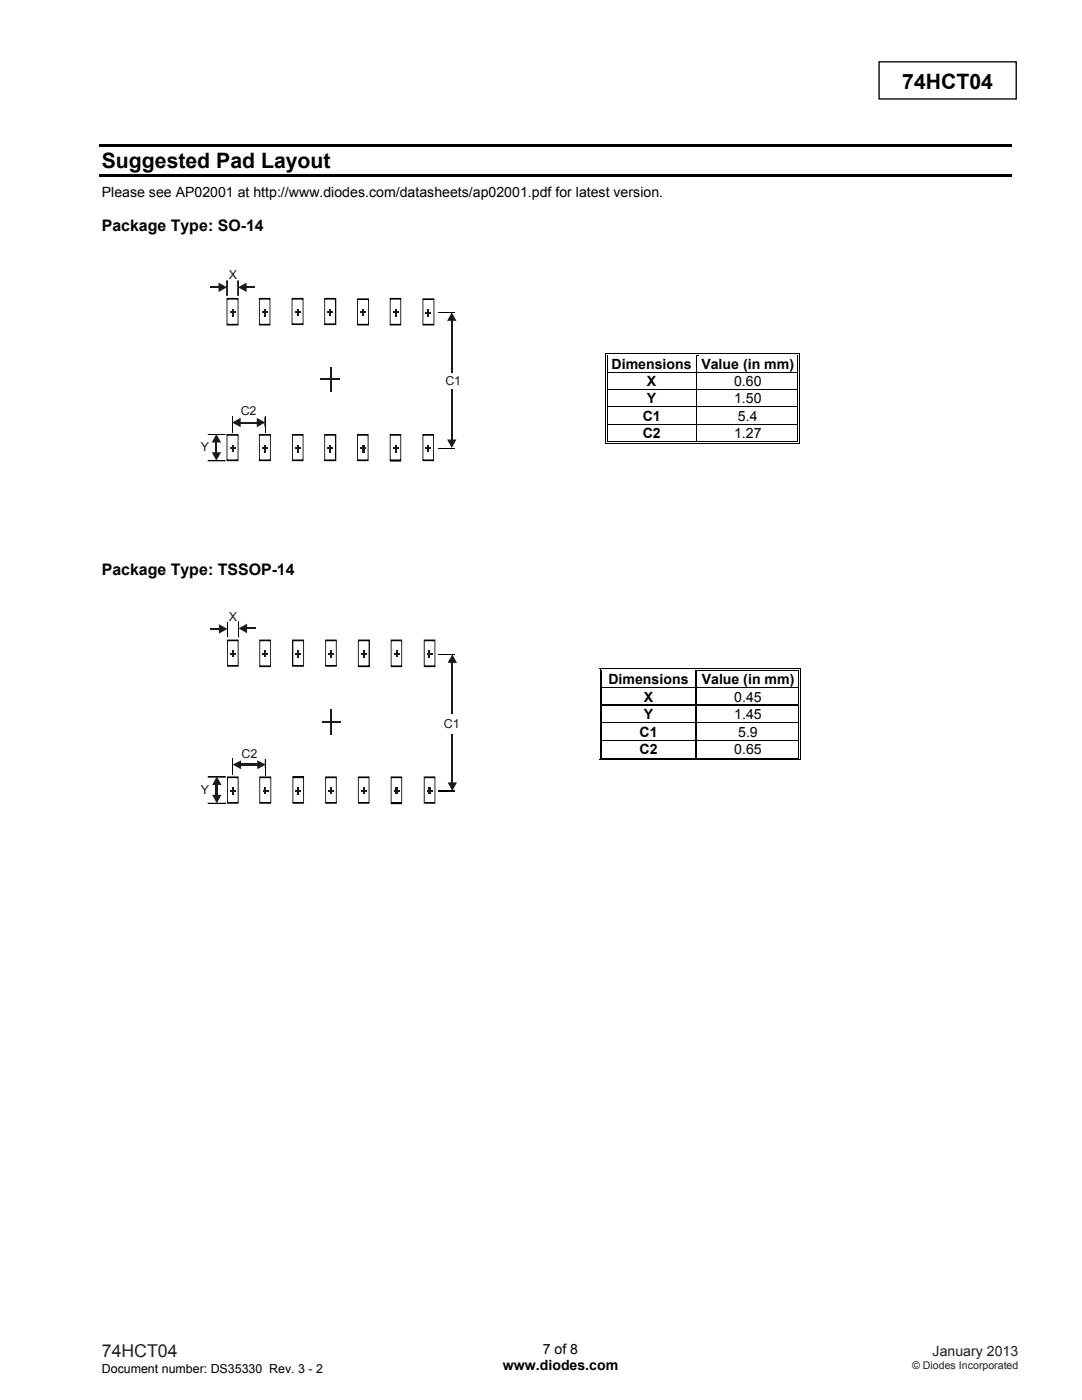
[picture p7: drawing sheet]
<svg xmlns="http://www.w3.org/2000/svg" width="216mm" height="279mm" viewBox="0 0 216 279" stroke-linecap="round" stroke-linejoin="round" font-family="sans-serif">
<path d="M175.4 12.3h27.4v7.4h-27.4z" fill="none" stroke="#000" stroke-width=".26"/>
<path d="M19.8 28.7h182v.6h-182zM19.8 34.8h182v.5h-182z" fill="#000"/>
<g fill="#fff">
<path d="M121.3 71.1h17.7v3.2h-17.7z"/>
<path d="M121.8 71.1h16.5v3.2h-16.5z"/>
<path d="M139.1 71.1h20v3.2h-20z"/>
<path d="M139.8 71.1h18.9v3.2h-18.9z"/>
</g>
<path d="M120.8 70.5h.2v.6h-.2zM120.8 70.5h.5v.2h-.5zM121.1 70.9h.2v.2h-.2zM121.1 70.9h.2v.1h-.2z" fill="#000"/>
<path d="M121.3 70.6h17.7M121.3 71h17.7" fill="none" stroke="#000" stroke-width=".2"/>
<g fill="#fff">
<path d="M121.3 71l17.7 .1z"/>
<path d="M139.1 71l.4 .1z"/>
</g>
<path d="M139 71l.1 .1zM139 70.5h.5v.2h-.5zM139 70.9h.5v.1h-.5z" fill="#000"/>
<path d="M139.5 70.6h19.6M139.5 71h19.6" fill="none" stroke="#000" stroke-width=".2"/>
<path d="M139.5 71l19.6 .1z" fill="#fff"/>
<path d="M159.1 70.5h.5v.2h-.5zM159.1 70.9h.2v.2h-.2zM159.1 70.9h.2v.1h-.2zM159.5 70.5h.1v.6h-.1z" fill="#000"/>
<path d="M120.9 71.1v3.2M121.2 71.1v3.2M139.1 71.1v3.2M159.2 71.1v3.2M159.6 71.1v3.2" fill="none" stroke="#000" stroke-width=".2"/>
<g fill="#fff">
<path d="M121.3 74.5h17.7v3.2h-17.7z"/>
<path d="M121.8 74.5h16.5v3.2h-16.5z"/>
<path d="M139.1 74.5h20v3.2h-20z"/>
<path d="M139.8 74.5h18.9v3.2h-18.9z"/>
</g>
<path d="M120.8 74.3h.2v.2h-.2zM121.1 74.3h.2v.2h-.2zM159.1 74.3h.2v.2h-.2zM159.5 74.3h.1v.2h-.1z" fill="#000"/>
<path d="M120.9 74.5v3.2M121.2 74.5v3.2M121.3 74.4h37.8M139.1 74.5v3.2M159.2 74.5v3.2M159.6 74.5v3.2" fill="none" stroke="#000" stroke-width=".2"/>
<g fill="#fff">
<path d="M121.3 77.9h17.7v3.2h-17.7z"/>
<path d="M121.8 77.9h16.5v3.2h-16.5z"/>
<path d="M139.1 77.9h20v3.2h-20z"/>
<path d="M139.8 77.9h18.9v3.2h-18.9z"/>
</g>
<path d="M120.8 77.7h.2v.2h-.2zM121.1 77.7h.2v.2h-.2zM159.1 77.7h.2v.2h-.2zM159.5 77.7h.1v.2h-.1z" fill="#000"/>
<path d="M120.9 77.9v3.2M121.2 77.9v3.2M121.3 77.8h37.8M139.1 77.9v3.2M159.2 77.9v3.2M159.6 77.9v3.2" fill="none" stroke="#000" stroke-width=".2"/>
<g fill="#fff">
<path d="M121.3 81.3h17.7v3.3h-17.7z"/>
<path d="M121.8 81.3h16.5v3.3h-16.5z"/>
<path d="M139.1 81.3h20v3.3h-20z"/>
<path d="M139.8 81.3h18.9v3.3h-18.9z"/>
</g>
<path d="M120.8 81.1h.2v.2h-.2zM121.1 81.1h.2v.2h-.2zM159.1 81.1h.2v.2h-.2zM159.5 81.1h.1v.2h-.1z" fill="#000"/>
<path d="M120.9 81.3v3.3M121.2 81.3v3.3M121.3 81.2h37.8M139.1 81.3v3.3M159.2 81.3v3.3M159.6 81.3v3.3" fill="none" stroke="#000" stroke-width=".2"/>
<g fill="#fff">
<path d="M121.3 84.7h17.7v3.3h-17.7z"/>
<path d="M121.8 84.7h16.5v3.3h-16.5z"/>
<path d="M139.1 84.7h20v3.3h-20z"/>
<path d="M139.8 84.7h18.9v3.3h-18.9z"/>
</g>
<path d="M120.8 84.6h.2v.1h-.2zM120.8 88.3h.5v.2h-.5zM121.1 84.6h.2v.1h-.2zM121.1 88h.2v.2h-.2zM139 88h.5v.2h-.5zM159.1 84.6h.2v.1h-.2zM159.1 88.3h.5v.2h-.5zM159.1 88h.2v.2h-.2zM159.5 84.6h.1v.1h-.1zM159.5 88h.1v.5h-.1z" fill="#000"/>
<path d="M120.9 84.7v3.8M121.2 84.7v3.3M121.3 84.6h37.8M121.3 88.4h37.8M121.3 88.1h17.7M139.1 84.7v3.3M139.5 88.1h19.6M159.2 84.7v3.3M159.6 84.7v3.3" fill="none" stroke="#000" stroke-width=".2"/>
<g fill="#fff">
<path d="M120.2 133.9h18.6v3.2h-18.6z"/>
<path d="M120.6 133.9h17.6v3.2h-17.6z"/>
</g>
<path d="M119.7 133.4h.1v.5h-.1zM119.7 133.4h.5v.1h-.5zM120 133.7h.2v.2h-.2z" fill="#000"/>
<path d="M120.2 133.5h18.6M120.2 133.8h18.6" fill="none" stroke="#000" stroke-width=".2"/>
<path d="M120.2 133.9h18.6z" fill="#fff"/>
<path d="M138.8 133.9h.3zM138.8 133.4h.5v.1h-.5zM138.8 133.7h.5v.2h-.5zM159.3 133.4h.6v.1h-.6zM159.3 133.7h.2v.2h-.2zM159.7 133.4h.2v.5h-.2z" fill="#000"/>
<path d="M119.7 133.9v3.2M120.1 133.9v3.2M139.3 133.5h20M139.3 133.8h20M159.4 133.9v3.2M159.8 133.9v3.2" fill="none" stroke="#000" stroke-width=".2"/>
<path d="M139 133.9v3.2" fill="none" stroke="#000" stroke-width=".25"/>
<g fill="#fff">
<path d="M120.2 137.4h18.6v3.3h-18.6z"/>
<path d="M120.6 137.4h17.6v3.3h-17.6z"/>
<path d="M139.1 137.4h20.2v3.3h-20.2z"/>
<path d="M139.7 137.4h19.2v3.3h-19.2z"/>
</g>
<path d="M119.7 137.1h.1v.3h-.1zM120 137.1h.2v.3h-.2z" fill="#000"/>
<path d="M120.2 137.3h18.6" fill="none" stroke="#000" stroke-width=".25"/>
<path d="M120.2 137.4h18.6z" fill="#fff"/>
<path d="M138.8 137.1h.3v.3h-.3z" fill="#000"/>
<path d="M139.1 137.3h20.2" fill="none" stroke="#000" stroke-width=".25"/>
<path d="M139.1 137.4h20.2z" fill="#fff"/>
<path d="M159.3 137.1h.2v.3h-.2zM159.7 137.1h.2v.3h-.2z" fill="#000"/>
<path d="M119.7 137.4v3.3M120.1 137.4v3.3M159.4 137.4v3.3M159.8 137.4v3.3" fill="none" stroke="#000" stroke-width=".2"/>
<path d="M139 137.4v3.3" fill="none" stroke="#000" stroke-width=".25"/>
<g fill="#fff">
<path d="M120.2 140.9h18.6v3.3h-18.6z"/>
<path d="M120.6 140.9h17.6v3.3h-17.6z"/>
<path d="M139.1 140.9h20.2v3.3h-20.2z"/>
<path d="M139.7 140.9h19.2v3.3h-19.2z"/>
</g>
<path d="M119.7 140.7h.1v.2h-.1zM120 140.7h.2v.2h-.2z" fill="#000"/>
<path d="M120.2 140.8h18.6" fill="none" stroke="#000" stroke-width=".25"/>
<path d="M120.2 140.9h18.6z" fill="#fff"/>
<path d="M138.8 140.7h.3v.2h-.3z" fill="#000"/>
<path d="M139.1 140.8h20.2" fill="none" stroke="#000" stroke-width=".25"/>
<path d="M139.1 140.9h20.2z" fill="#fff"/>
<path d="M159.3 140.7h.2v.2h-.2zM159.7 140.7h.2v.2h-.2z" fill="#000"/>
<path d="M119.7 140.9v3.3M120.1 140.9v3.3M159.4 140.9v3.3M159.8 140.9v3.3" fill="none" stroke="#000" stroke-width=".2"/>
<path d="M139 140.9v3.3" fill="none" stroke="#000" stroke-width=".25"/>
<g fill="#fff">
<path d="M120.2 144.4h18.6v3.3h-18.6z"/>
<path d="M120.6 144.4h17.6v3.3h-17.6z"/>
<path d="M139.1 144.4h20.2v3.3h-20.2z"/>
<path d="M139.7 144.4h19.2v3.3h-19.2z"/>
</g>
<path d="M119.7 144.2h.1v.2h-.1zM120 144.2h.2v.2h-.2z" fill="#000"/>
<path d="M120.2 144.3h18.6" fill="none" stroke="#000" stroke-width=".25"/>
<path d="M120.2 144.4h18.6z" fill="#fff"/>
<path d="M138.8 144.2h.3v.2h-.3z" fill="#000"/>
<path d="M139.1 144.3h20.2" fill="none" stroke="#000" stroke-width=".25"/>
<path d="M139.1 144.4h20.2z" fill="#fff"/>
<path d="M159.3 144.2h.2v.2h-.2zM159.7 144.2h.2v.2h-.2z" fill="#000"/>
<path d="M119.7 144.4v3.3M120.1 144.4v3.3M159.4 144.4v3.3M159.8 144.4v3.3" fill="none" stroke="#000" stroke-width=".2"/>
<path d="M139 144.4v3.3" fill="none" stroke="#000" stroke-width=".25"/>
<g fill="#fff">
<path d="M120.2 147.9h18.6v3.3h-18.6z"/>
<path d="M120.6 147.9h17.6v3.3h-17.6z"/>
<path d="M139.1 147.9h20.2v3.3h-20.2z"/>
<path d="M139.7 147.9h19.2v3.3h-19.2z"/>
</g>
<path d="M119.7 147.7h.1v.3h-.1zM120 147.7h.2v.3h-.2z" fill="#000"/>
<path d="M120.2 147.8h18.6" fill="none" stroke="#000" stroke-width=".25"/>
<path d="M120.2 147.9l18.6 .1z" fill="#fff"/>
<path d="M138.8 147.7h.3v.3h-.3z" fill="#000"/>
<path d="M139.1 147.8h20.2" fill="none" stroke="#000" stroke-width=".25"/>
<path d="M139.1 147.9l20.2 .1z" fill="#fff"/>
<g fill="#000">
<path d="M119.7 151.5h.5v.2h-.5zM120 151.2h.2v.2h-.2zM138.8 151.2h.5v.2h-.5zM159.3 147.7h.2v.3h-.2zM159.3 151.5h.6v.2h-.6zM159.3 151.2h.2v.2h-.2zM159.7 147.7h.2v.3h-.2zM159.7 151.2h.2v.5h-.2z"/>
<path d="M45.2 56h.2v3h-.2zM45.2 59h.2zM45.2 56h.2v3h-.2zM45.2 56h.2z"/>
<path d="M47.4 56h.2v3h-.2zM47.4 59h.2zM47.4 56h.2v3h-.2zM47.4 56h.2z"/>
<path d="M45.3 64.6h2.2v.4h-2.2zM47.5 64.8l.1 .2zM47.4 59.6h.2v5.2h-.2zM47.5 59.5l.1 .1zM45.3 59.5h2.2v.3h-2.2zM45.2 59.5l.1 .1zM45.2 59.6h.2v5.2h-.2zM45.2 64.8l.1 .2z"/>
<path d="M51.8 64.6h2.1v.4h-2.1zM53.9 64.8l.1 .2zM53.8 59.6h.2v5.2h-.2zM53.9 59.5l.1 .1zM51.8 59.5h2.1v.3h-2.1zM51.7 59.5l.1 .1zM51.7 59.6h.1v5.2h-.1zM51.7 64.8l.1 .2z"/>
<path d="M58.3 64.5h2.2v.4h-2.2zM60.5 64.7l.1 .2zM60.4 59.6h.2v5.1h-.2zM60.5 59.5l.1 .1zM58.3 59.5h2.2v.3h-2.2zM58.2 59.5l.1 .1zM58.2 59.6h.2v5.1h-.2zM58.2 64.7l.1 .2z"/>
<path d="M64.8 64.5h2.2v.4h-2.2zM67 64.7l.1 .2zM66.8 59.6h.3v5.1h-.3zM67 59.5l.1 .1zM64.8 59.5h2.2v.3h-2.2zM64.7 59.5l.1 .1zM64.7 59.6h.2v5.1h-.2zM64.7 64.7l.1 .2z"/>
<path d="M71.3 64.6h2.2v.4h-2.2zM73.5 64.8l.1 .2zM73.4 59.7h.2v5.1h-.2zM73.5 59.5l.1 .2zM71.3 59.5h2.2v.4h-2.2zM71.2 59.5l.1 .2zM71.2 59.7h.2v5.1h-.2zM71.2 64.8l.1 .2z"/>
<path d="M77.9 64.6h2.1v.4h-2.1zM80 64.8l.1 .2zM79.9 59.6h.2v5.2h-.2zM80 59.5l.1 .1zM77.9 59.5h2.1v.3h-2.1zM77.8 59.5l.1 .1zM77.8 59.6h.1v5.2h-.1zM77.8 64.8l.1 .2z"/>
<path d="M84.4 64.6h2.2v.4h-2.2zM86.6 64.8l.1 .2zM86.5 59.7h.2v5.1h-.2zM86.6 59.5l.1 .2zM84.4 59.5h2.2v.4h-2.2zM84.3 59.5l.1 .2zM84.3 59.7h.2v5.1h-.2zM84.3 64.8l.1 .2z"/>
<path d="M90.6 76.5h.5zM91 76.4h.2v.1h-.2zM91 76.4h.2zM91 76.4h.2v.1h-.2zM90.6 76.5h.5z"/>
<path d="M41.5 91.9h3.5v.1h-3.5zM45 91.9v.1zM41.5 91.9h3.5v.1h-3.5zM41.5 91.9v.1z"/>
<path d="M41.5 86.6h3.5v.2h-3.5zM45 86.6v.2zM41.5 86.6h3.5v.2h-3.5zM41.5 86.6v.2z"/>
<path d="M45.3 91.7h2.2v.3h-2.2zM47.5 91.9l.1 .1zM47.4 86.8h.2v5.1h-.2zM47.5 86.6l.1 .2zM45.3 86.6h2.2v.4h-2.2zM45.2 86.6l.1 .2zM45.2 86.8h.2v5.1h-.2zM45.2 91.9l.1 .1z"/>
<path d="M51.8 91.7h2.2v.3h-2.2zM54 91.9v.1zM53.9 86.8h.1v5.1h-.1zM54 86.6v.2zM51.8 86.6h2.2v.4h-2.2zM51.7 86.6l.1 .2zM51.7 86.8h.1v5.1h-.1zM51.7 91.9l.1 .1z"/>
<path d="M58.4 91.7h2.1v.3h-2.1zM60.5 91.9l.1 .1zM60.4 86.8h.2v5.1h-.2zM60.5 86.6l.1 .2zM58.4 86.6h2.1v.4h-2.1zM58.3 86.6l.1 .2zM58.3 86.8h.1v5.1h-.1zM58.3 91.9l.1 .1z"/>
<path d="M64.8 91.7h2.1v.3h-2.1zM66.9 91.9h.2v.1h-.2zM66.8 86.8h.3v5.1h-.3zM66.9 86.6h.2v.2h-.2zM64.8 86.6h2.1v.4h-2.1zM64.7 86.6l.1 .2zM64.7 86.8h.2v5.1h-.2zM64.7 91.9l.1 .1z"/>
<path d="M71.3 91.7h2.1v.3h-2.1zM73.4 91.9l.1 .1zM73.4 86.8h.1v5.1h-.1zM73.4 86.6l.1 .2zM71.3 86.6h2.1v.4h-2.1zM71.2 86.6l.1 .2zM71.2 86.8h.2v5.1h-.2zM71.2 91.9l.1 .1z"/>
<path d="M77.9 91.7h2.1v.4h-2.1zM80 91.9l.1 .2zM79.9 86.8h.2v5.1h-.2zM80 86.6l.1 .2zM77.9 86.6h2.1v.4h-2.1zM77.8 86.6l.1 .2zM77.8 86.8h.1v5.1h-.1zM77.8 91.9l.1 .2z"/>
<path d="M84.4 91.7h2.1v.3h-2.1zM86.5 91.9l.1 .1zM86.4 86.8h.2v5.1h-.2zM86.5 86.6l.1 .2zM84.4 86.6h2.1v.4h-2.1zM84.3 86.6l.1 .2zM84.3 86.8h.2v5.1h-.2zM84.3 91.9l.1 .1z"/>
</g>
<path d="M119.7 148v3.7M120.1 148v3.2M120.2 151.6h39.1M120.2 151.3h18.6M139.3 151.3h20M159.4 148v3.2M159.8 148v3.2" fill="none" stroke="#000" stroke-width=".2"/>
<path d="M139 148v3.2" fill="none" stroke="#000" stroke-width=".25"/>
<g fill="#1f1a17">
<path d="M41.9 57.2h1.9v.3h-1.9z"/>
<path d="M49 57.2h1.9v.3h-1.9z"/>
</g>
<g fill="#1f1a17">
<path d="M43.6 56.4l1.7 .9-1.7 1v-1.9l1.7 .9z" fill-rule="evenodd"/>
<path d="M47.5 57.3l1.7-.9v1.9z" fill-rule="evenodd"/>
<path d="M46.3 84.3l1.7-.9v1.9l-1.7-1 1.7-.9z" fill-rule="evenodd"/>
</g>
<path d="M47.9 84.3h3.5" fill="none" stroke="#1f1a17" stroke-width=".34"/>
<g fill="#1f1a17">
<path d="M51.2 83.4l1.7 .9-1.7 1v-1.9l1.7 .9z" fill-rule="evenodd"/>
<path d="M42.2 90.3h1.9l-.9 1.6z" fill-rule="evenodd"/>
</g>
<path d="M43.2 88.2v2.2" fill="none" stroke="#1f1a17" stroke-width=".34"/>
<g fill="#1f1a17">
<path d="M43.2 86.6l.9 1.7h-1.9z" fill-rule="evenodd"/>
<path d="M89.2 87.7h1.9l-1 1.7z" fill-rule="evenodd"/>
</g>
<path d="M90.1 63.9v24" fill="none" stroke="#1f1a17" stroke-width=".34"/>
<path d="M90.1 62.3l1 1.7h-1.9z" fill-rule="evenodd" fill="#1f1a17"/>
<path d="M88 74.6h4.4v3h-4.4z" fill="#fff"/>
<path d="M64 75.7h3.9M66 73.3v4.9" fill="none" stroke="#1f1a17" stroke-width=".34"/>
<path d="M87.4 62.3h3.3M46.3 83.1v3.3M52.9 83.2v1.9M52.9 83.1v3.3M87.4 89.5h3.3" fill="none" stroke="#000" stroke-width=".2"/>
<g fill="#1f1a17">
<path d="M45.9 62.2h1v.3h-1z"/>
<path d="M46.2 61.7h.4v1.4h-.4z"/>
<path d="M45.9 89.3h1.1v.4h-1.1z"/>
<path d="M46.2 88.8h.4v1.4h-.4z"/>
<path d="M52.3 89.3h1.1v.4h-1.1z"/>
<path d="M52.7 88.8h.3v1.5h-.3z"/>
<path d="M58.9 89.3h1v.4h-1z"/>
<path d="M59.2 88.8h.3v1.5h-.3z"/>
<path d="M65.4 89.3h1v.4h-1z"/>
<path d="M65.7 88.8h.4v1.5h-.4z"/>
<path d="M71.9 89.3h1.1v.4h-1.1z"/>
<path d="M72.3 88.8h.4v1.5h-.4z"/>
<path d="M78.4 89.3h1.1v.4h-1.1z"/>
<path d="M78.8 88.8h.3v1.5h-.3z"/>
<path d="M85 89.3h1v.4h-1z"/>
<path d="M85.3 88.8h.4v1.4h-.4z"/>
<path d="M52.3 62.2h1.1v.3h-1.1z"/>
<path d="M52.7 61.7h.3v1.4h-.3z"/>
<path d="M58.9 62.2h1v.3h-1z"/>
<path d="M59.2 61.7h.3v1.3h-.3z"/>
<path d="M65.4 62.2h1.1v.3h-1.1z"/>
<path d="M65.7 61.7h.4v1.3h-.4z"/>
<path d="M71.9 62.2h1.1v.3h-1.1z"/>
<path d="M72.3 61.7h.3v1.3h-.3z"/>
<path d="M78.4 62.2h1.1v.3h-1.1z"/>
<path d="M78.8 61.7h.3v1.4h-.3z"/>
<path d="M84.9 62.3h1.1v.3h-1.1z"/>
<path d="M85.3 61.7h.4v1.4h-.4z"/>
</g>
<g fill="#000">
<path d="M45.3 124.1h.2v3h-.2zM45.3 127.1h.2zM45.3 124.1h.2v3h-.2zM45.3 124.1h.2z"/>
<path d="M45.4 132.7h2.1v.4h-2.1zM47.5 132.9l.1 .2zM47.4 127.8h.2v5.1h-.2zM47.5 127.6l.1 .2zM45.4 127.6h2.1v.4h-2.1zM45.3 127.6l.1 .2zM45.3 127.8h.2v5.1h-.2zM45.3 132.9l.1 .2z"/>
<path d="M47.5 124.1h.2v3h-.2zM47.5 127.1h.2zM47.5 124.1h.2v3h-.2zM47.5 124.1h.2z"/>
<path d="M51.8 132.8h2.2v.3h-2.2zM54 133v.1zM53.9 127.8h.1v5.2h-.1zM54 127.6v.2zM51.8 127.6h2.2v.4h-2.2zM51.8 127.6v.2zM51.8 127.8h.1v5.2h-.1zM51.8 133v.1z"/>
<path d="M58.4 132.7h2.2v.4h-2.2zM60.6 132.9l.1 .2zM60.5 127.8h.2v5.1h-.2zM60.6 127.6l.1 .2zM58.4 127.6h2.2v.4h-2.2zM58.3 127.6h.1v.2h-.1zM58.3 127.8h.2v5.1h-.2zM58.3 132.9h.1v.2h-.1z"/>
<path d="M65 132.7h2.1v.4h-2.1zM67.1 132.9l.1 .2zM67 127.8h.2v5.1h-.2zM67.1 127.6l.1 .2zM65 127.6h2.1v.4h-2.1zM64.9 127.6l.1 .2zM64.9 127.8h.2v5.1h-.2zM64.9 132.9l.1 .2z"/>
<path d="M71.5 132.8h2.1v.3h-2.1zM73.6 133h.2v.1h-.2zM73.6 127.8h.2v5.2h-.2zM73.6 127.6h.2v.2h-.2zM71.5 127.6h2.1v.4h-2.1zM71.4 127.6l.1 .2zM71.4 127.8h.2v5.2h-.2zM71.4 133l.1 .1z"/>
<path d="M78 132.8h2.2v.3h-2.2zM80.2 133v.1zM80.1 127.8h.1v5.2h-.1zM80.2 127.6v.2zM78 127.6h2.2v.4h-2.2zM78 127.6v.2zM78 127.8h.1v5.2h-.1zM78 133v.1z"/>
<path d="M84.6 132.8h2.2v.3h-2.2zM86.8 133l.1 .1zM86.7 127.8h.2v5.2h-.2zM86.8 127.6l.1 .2zM84.6 127.6h2.2v.4h-2.2zM84.6 127.6v.2zM84.6 127.8h.1v5.2h-.1zM84.6 133v.1z"/>
<path d="M41.5 155h3.5v.1h-3.5zM45 155v.1zM41.5 155h3.5v.1h-3.5zM41.5 155v.1z"/>
<path d="M90.7 144.8h.5v.1h-.5zM91.2 144.9h.1zM91.1 144.7h.2v.2h-.2zM91.1 144.7h.2zM91.1 144.7h.2v.2h-.2zM91.2 144.9h.1zM90.7 144.8h.5v.1h-.5zM90.7 144.8v.1z"/>
<path d="M41.5 160.2h3.5v.2h-3.5zM45 160.2v.2zM41.5 160.2h3.5v.2h-3.5zM41.5 160.2v.2z"/>
<path d="M45.4 160.1h2.1v.3h-2.1zM47.5 160.2l.1 .2zM47.4 155.1h.2v5.1h-.2zM47.5 155l.1 .1zM45.4 155h2.1v.3h-2.1zM45.3 155l.1 .1zM45.3 155.1h.2v5.1h-.2zM45.3 160.2l.1 .2z"/>
<path d="M51.8 160.1h2.2v.3h-2.2zM54 160.2l.1 .2zM54 155.1h.1v5.1h-.1zM54 155l.1 .1zM51.8 155h2.2v.3h-2.2zM51.8 155v.1zM51.8 155.1h.1v5.1h-.1zM51.8 160.2v.2z"/>
<path d="M58.4 160.1h2.2v.3h-2.2zM60.6 160.2l.1 .2zM60.5 155h.2v5.2h-.2zM60.6 154.9l.1 .1zM58.4 154.9h2.2v.4h-2.2zM58.4 154.9v.1zM58.4 155h.1v5.2h-.1zM58.4 160.2v.2z"/>
<path d="M65 160.1h2.1v.3h-2.1zM67.1 160.2l.1 .2zM67 155.1h.2v5.1h-.2zM67.1 155l.1 .1zM65 155h2.1v.3h-2.1zM64.9 155l.1 .1zM64.9 155.1h.2v5.1h-.2zM64.9 160.2l.1 .2z"/>
<path d="M71.5 160.1h2.1v.3h-2.1zM73.6 160.2l.1 .2zM73.6 155.1h.1v5.1h-.1zM73.6 155l.1 .1zM71.5 155h2.1v.3h-2.1zM71.4 155l.1 .1zM71.4 155.1h.2v5.1h-.2zM71.4 160.2l.1 .2z"/>
<path d="M78 160.1h2.2v.4h-2.2zM80.2 160.2v.3zM80.1 155.1h.1v5.1h-.1zM80.2 155v.1zM78 155h2.2v.3h-2.2zM78 155v.1zM78 155.1h.1v5.1h-.1zM78 160.2v.3z"/>
<path d="M84.6 160.1h2.2v.3h-2.2zM86.8 160.2l.1 .2zM86.7 155.1h.2v5.1h-.2zM86.8 155l.1 .1zM84.6 155h2.2v.3h-2.2zM84.6 155v.1zM84.6 155.1h.1v5.1h-.1zM84.6 160.2v.2z"/>
</g>
<g fill="#1f1a17">
<path d="M42 125.3h1.9v.4h-1.9z"/>
<path d="M49.1 125.2h1.9v.4h-1.9z"/>
</g>
<g fill="#1f1a17">
<path d="M43.7 124.6l1.7 .9-1.7 .9v-1.8l1.7 .9z" fill-rule="evenodd"/>
<path d="M47.6 125.4l1.7-.9v1.9z" fill-rule="evenodd"/>
<path d="M46.4 152.6l1.7-.9v1.8l-1.7-.9 1.7-.9z" fill-rule="evenodd"/>
</g>
<path d="M47.9 152.6h3.6" fill="none" stroke="#1f1a17" stroke-width=".42"/>
<g fill="#1f1a17">
<path d="M51.3 151.7l1.7 .9-1.7 .9v-1.8l1.7 .9z" fill-rule="evenodd"/>
<path d="M42.3 158.6h1.9l-.9 1.7z" fill-rule="evenodd"/>
</g>
<path d="M43.2 156.5v2.3" fill="none" stroke="#1f1a17" stroke-width=".42"/>
<g fill="#1f1a17">
<path d="M43.3 155l.9 1.7h-1.9z" fill-rule="evenodd"/>
<path d="M89.3 156.1h1.9l-.9 1.8z" fill-rule="evenodd"/>
</g>
<path d="M90.3 132.1v24.2" fill="none" stroke="#1f1a17" stroke-width=".34"/>
<path d="M90.3 130.6l.9 1.7h-1.9z" fill-rule="evenodd" fill="#1f1a17"/>
<path d="M88.1 142.6h4.4v3.8h-4.4z" fill="#fff"/>
<path d="M64.2 144h3.7M66.1 141.6v5" fill="none" stroke="#1f1a17" stroke-width=".34"/>
<path d="M87.4 130.6h3.4M46.4 151.4v3.3M52.9 151.5v1.9M53 151.5v3.2" fill="none" stroke="#000" stroke-width=".2"/>
<path d="M87.5 157.9h3.3" fill="none" stroke="#000" stroke-width=".25"/>
<g fill="#1f1a17">
<path d="M46 130.3h1v.4h-1z"/>
<path d="M46.3 129.8h.4v1.4h-.4z"/>
<path d="M46 157.7h1v.3h-1z"/>
<path d="M46.3 157.1h.4v1.4h-.4z"/>
<path d="M52.4 157.7h1.1v.3h-1.1z"/>
<path d="M52.8 157.2h.3v1.3h-.3z"/>
<path d="M58.9 157.7h1.1v.3h-1.1z"/>
<path d="M59.3 157.2h.3v1.4h-.3z"/>
<path d="M65.5 157.7h1.1v.3h-1.1z"/>
<path d="M65.9 157.2h.4v1.3h-.4z"/>
<path d="M72.1 157.7h1.1v.3h-1.1z"/>
<path d="M72.4 157.2h.4v1.3h-.4z"/>
<path d="M78.6 157.7h1.1v.3h-1.1z"/>
<path d="M79 157.2h.4v1.3h-.4z"/>
<path d="M85.2 157.7h1.1v.3h-1.1z"/>
<path d="M85.5 157.2h.4v1.3h-.4z"/>
<path d="M52.3 130.3h1.1v.4h-1.1z"/>
<path d="M52.8 129.8h.3v1.4h-.3z"/>
<path d="M58.9 130.3h1.2v.4h-1.2z"/>
<path d="M59.3 129.8h.3v1.4h-.3z"/>
<path d="M65.6 130.3h1v.4h-1z"/>
<path d="M65.9 129.8h.4v1.4h-.4z"/>
<path d="M72.1 130.3h1.1v.4h-1.1z"/>
<path d="M72.4 129.8h.4v1.4h-.4z"/>
<path d="M78.6 130.3h1.1v.4h-1.1z"/>
<path d="M79 129.8h.3v1.4h-.3z"/>
<path d="M85.2 130.3h1.1v.4h-1.1z"/>
<path d="M85.5 129.8h.4v1.5h-.4z"/>
</g>
<g font-size="4.2">
<text x="180" y="17.7">74HCT04</text>
<text x="20.3" y="33.6">Suggested Pad Layout</text>
</g>
<text font-size="3.5" fill="#231f20" x="20.3" y="270.9">74HCT04</text>
<g font-size="3.2">
<text x="20.3" y="46.2">Package Type: SO-14</text>
<text x="20.3" y="114.7">Package Type: TSSOP-14</text>
</g>
<g font-size="2.8">
<text x="20.3" y="39.3">Please see AP02001 at http://www.diodes.com/datasheets/ap02001.pdf for latest version.</text>
<text x="122" y="73.7">Dimensions</text>
<text x="129.1" y="77.1">X</text>
<text x="140" y="73.7">Value (in mm)</text>
<text x="146.5" y="77.1">0.60</text>
<text x="128.2" y="83.9">C1</text>
<text x="129.1" y="80.5">Y</text>
<text x="146.5" y="80.5">1.50</text>
<text x="147.3" y="83.9">5.4</text>
<text x="128.2" y="87.3">C2</text>
<text x="146.5" y="87.3">1.27</text>
<text x="121.4" y="136.5">Dimensions</text>
<text x="140" y="136.5">Value (in mm)</text>
<text x="128.5" y="140">X</text>
<text x="128.5" y="143.5">Y</text>
<text x="146.5" y="140">0.45</text>
<text x="146.5" y="143.5">1.45</text>
<text x="127.6" y="147">C1</text>
<text x="147.3" y="147">5.9</text>
<text x="127.6" y="150.5">C2</text>
<text x="146.5" y="150.5">0.65</text>
<text x="100.3" y="273.5">www.diodes.com</text>
<text x="108.3" y="270.2">7 of 8</text>
</g>
<text font-size="2.8" fill="#231f20" x="186.1" y="270.6">January 2013</text>
<g font-size="2.5" fill="#1f1a17">
<text x="45.6" y="55.6">X</text>
<text x="88.9" y="76.9">C1</text>
<text x="48" y="82.9">C2</text>
<text x="40" y="90.1">Y</text>
<text x="45.6" y="123.9">X</text>
<text x="88.6" y="145.2">C1</text>
<text x="48.2" y="151.3">C2</text>
<text x="40" y="158.5">Y</text>
</g>
<text font-size="2.5" x="20.3" y="274">Document number: DS35330 Rev. 3 - 2</text>
<text font-size="2.1" fill="#231f20" x="182" y="273.2">© Diodes Incorporated</text>
</svg>
